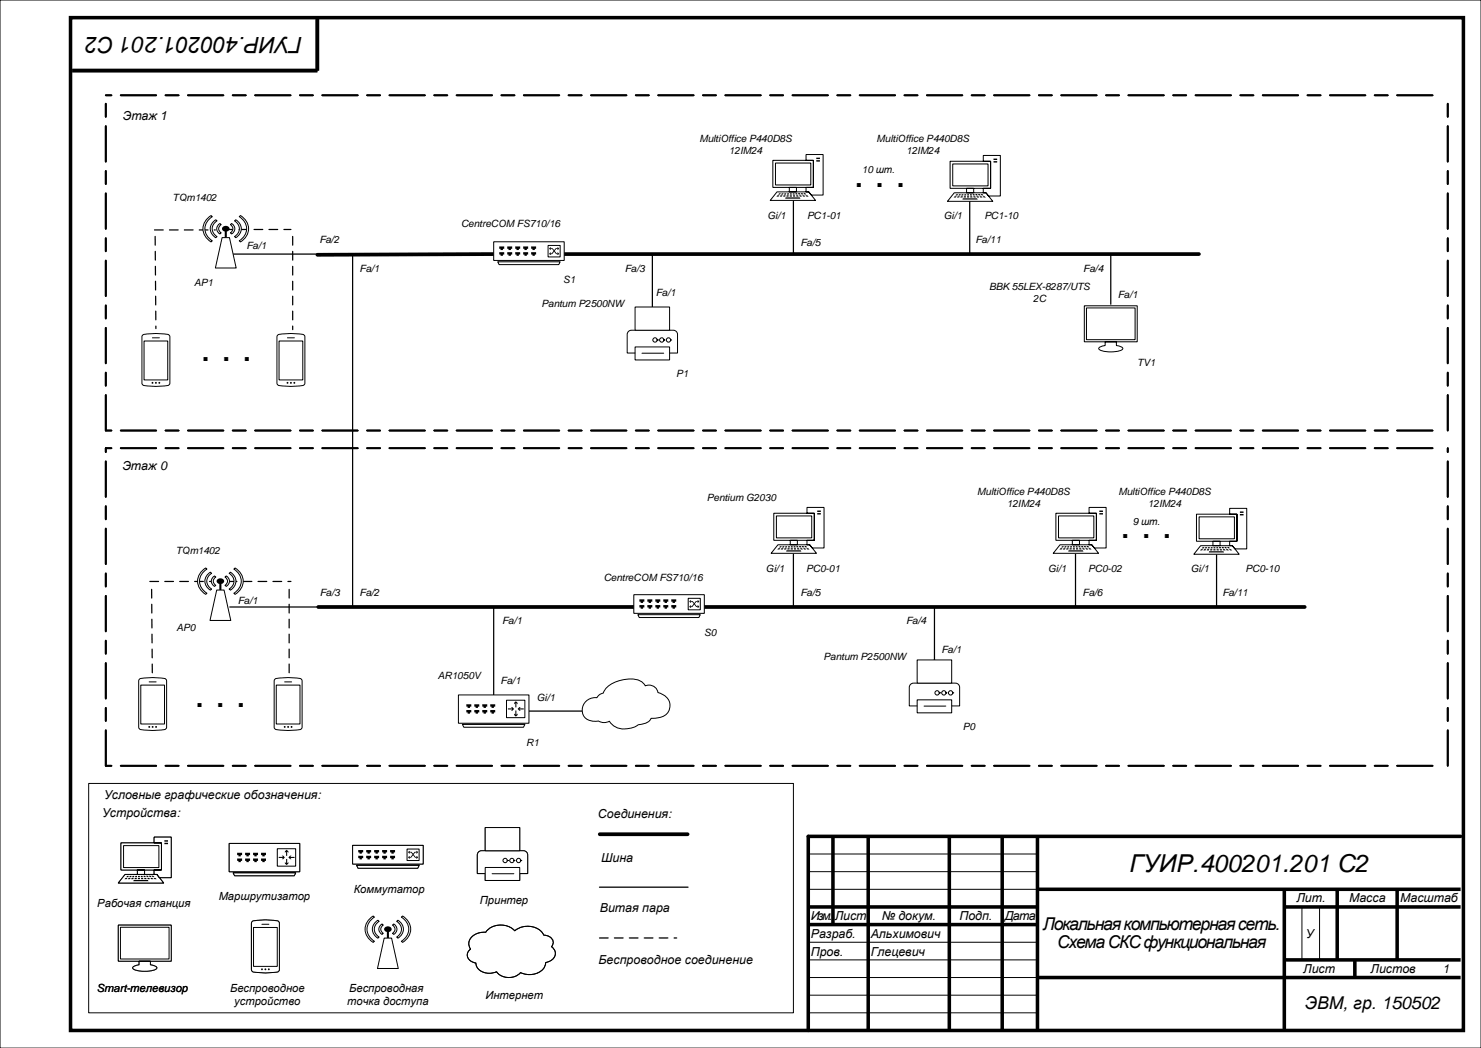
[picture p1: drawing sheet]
<svg xmlns="http://www.w3.org/2000/svg" width="420mm" height="297mm" viewBox="0 0 420 297" stroke-linecap="round" stroke-linejoin="round" font-family="sans-serif">
<path d="M0 0h420v297h-420z" fill="none" stroke="#000" stroke-width=".28"/>
<path d="M20 5h395v287h-395zM90 5v15h-69.5" fill="none" stroke="#000" stroke-width="1" stroke-linecap="butt"/>
<path d="M166.2 198.7a3.9 3.9 0 0 1 3.1-1l.9-1 .9-.3a7.3 7.3 0 0 1 6.6-3.9 4.7 4.7 0 0 1 5.3 1.8 2.58 2.58 0 0 1 3.6 1.9 3.7 3.7 0 0 1 2.7 5.9 6.3 6.3 0 0 1-4.7 1.5 3.9 3.9 0 0 1-3.6 1.8 6.5 6.5 0 0 1-7.3 0l-.9-1a3.1 3.1 0 0 1-3.1-.1 3.4 3.4 0 0 1-3.6-.9 3.4 3.4 0 0 1-.6-3.7z" fill-rule="evenodd" fill="#fff"/>
<path d="M166.2 198.7a3.9 3.9 0 0 1 3.1-1l.9-1 .9-.3a7.3 7.3 0 0 1 6.6-3.9 4.7 4.7 0 0 1 5.3 1.8 2.58 2.58 0 0 1 3.6 1.9 3.7 3.7 0 0 1 2.7 5.9 6.3 6.3 0 0 1-4.7 1.5 3.9 3.9 0 0 1-3.6 1.8 6.5 6.5 0 0 1-7.3 0l-.9-1a3.1 3.1 0 0 1-3.1-.1 3.4 3.4 0 0 1-3.6-.9 3.4 3.4 0 0 1-.6-3.7z" fill="none" stroke="#000" stroke-width=".28"/>
<path d="M406.2 27h-376.2M30 122v-95M406.2 122h-376.2M410.6 122v-95" fill="none" stroke="#000" stroke-width=".53" stroke-dasharray="10.1 2.6 3.7 2.6"/>
<path d="M43.8 65.2h17.3M44 67l.2 26.1M63.6 65h18.9M83 67v26.4M42.5 164.8h17.2M43 167l.2 26.1M64.7 164.8h17.8M82 167v25" fill="none" stroke="#000" stroke-width=".35" stroke-dasharray="2.5 1.8"/>
<path d="M225 57v15M275 57v15M66.2 72h23.8M100 72v100M305 157v15M345 157.2v14.8M65.2 172h25.1M140 172v30M148 201.5h17" fill="none" stroke="#000" stroke-width=".35"/>
<path d="M140 72l-50 .2M160 72h180M90.3 172h279.7" fill="none" stroke="#000" stroke-width="1.1"/>
<path d="M131.1 205.3l.4 .8h16.9l.4-.8zM130 196.9v8h20v-8z" fill-rule="evenodd" fill="#fff"/>
<path d="M130 196.9h20v8h-20zM131.1 205.3h17.7l-.4 .8h-16.9z" fill="none" stroke="#000" stroke-width=".28"/>
<path d="M143.6 198.4h5.2v5h-5.2z" fill-rule="evenodd" fill="#fff"/>
<path d="M143.6 198.4h5.2v5h-5.2z" fill="none" stroke="#000" stroke-width=".28"/>
<g fill="#000">
<path d="M132.2 199.6v.6h.4v.4h.7v-.4h.4v-.6zM134.5 199.6v.6h.4v.4h.6v-.4h.4v-.6zM136.8 199.6v.6h.3v.4h.7v-.4h.4v-.6zM139 199.6v.6h.4v.4h.7v-.4h.3v-.6zM139 201.2v.7h.4v.3h.7v-.3h.3v-.7zM136.8 201.2v.7h.3v.3h.7v-.3h.4v-.7zM134.5 201.2v.7h.4v.3h.6v-.3h.4v-.7zM132.2 201.2v.7h.4v.3h.7v-.3h.4v-.7z" fill-rule="evenodd"/>
<path d="M146.1 201.3v1.2l-.3-.3v.4l.5 .5 .5-.5v-.4l-.4 .3v-1.2zM147.3 200.4l-.5 .5 .5 .5h.4l-.4-.4h1.2v-.3h-1.2l.4-.3zM145.8 199.2v.4l.3-.4v1.2h.3v-1.2l.4 .4v-.4l-.5-.5zM144 200.7v.3h1.3l-.4 .4h.4l.5-.5-.5-.5h-.4l.4 .3z" fill-rule="evenodd"/>
</g>
<path d="M180.9 174.2l.4 .8h16.9l.4-.8zM179.7 168.5v5.3h20v-5.3z" fill-rule="evenodd" fill="#fff"/>
<path d="M179.7 168.5h20v5.3h-20zM180.9 174.2h17.7l-.4 .8h-16.9z" fill="none" stroke="#000" stroke-width=".28"/>
<path d="M195.2 169.5h3.4v3.3h-3.4z" fill-rule="evenodd" fill="#fff"/>
<path d="M195.2 169.5h3.4v3.3h-3.4z" fill="none" stroke="#000" stroke-width=".28"/>
<g fill="#000">
<path d="M181.3 171.5v.6h.4v.4h.7v-.4h.3v-.6zM183.6 171.5v.6h.3v.4h.7v-.4h.4v-.6zM185.8 171.5v.6h.4v.4h.7v-.4h.4v-.6zM188.1 171.5v.6h.4v.4h.6v-.4h.4v-.6zM190.4 171.5v.6h.3v.4h.7v-.4h.4v-.6zM190.4 169.8v.7h.3v.4h.7v-.4h.4v-.7zM188.1 169.8v.7h.4v.4h.6v-.4h.4v-.7zM185.8 169.8v.7h.4v.4h.7v-.4h.4v-.7zM183.6 169.8v.7h.3v.4h.7v-.4h.4v-.7zM181.3 169.8v.7h.4v.4h.7v-.4h.3v-.7z" fill-rule="evenodd"/>
<path d="M195.8 170.1h.3l-.3 .2h.6l.5 .6 .4-.6h.6l-.2-.2h.3l.3 .3-.3 .4h-.3l.2-.3h-.4l-.5 .6 .6 .7h.3l-.2-.2h.3l.3 .3-.3 .4h-.3l.2-.3h-.5l-.5-.7-.6 .7h-.5l.3 .3h-.3l-.4-.4 .4-.3h.3l-.3 .2h.4l.5-.7-.4-.6h-.5l.3 .3h-.3l-.4-.4z" fill-rule="evenodd"/>
</g>
<path d="M141.1 74.2l.4 .8h17l.4-.8zM140 68.5v5.3h20v-5.3z" fill-rule="evenodd" fill="#fff"/>
<path d="M140 68.5h20v5.3h-20zM141.1 74.2h17.8l-.4 .8h-17z" fill="none" stroke="#000" stroke-width=".28"/>
<path d="M155.4 69.5h3.5v3.3h-3.5z" fill-rule="evenodd" fill="#fff"/>
<path d="M155.4 69.5h3.5v3.3h-3.5z" fill="none" stroke="#000" stroke-width=".28"/>
<g fill="#000">
<path d="M141.6 71.5v.6h.4v.4h.6v-.4h.4v-.6zM143.8 71.5v.6h.4v.4h.7v-.4h.4v-.6zM146.1 71.5v.6h.4v.4h.6v-.4h.4v-.6zM148.4 71.5v.6h.3v.4h.7v-.4h.4v-.6zM150.6 71.5v.6h.4v.4h.7v-.4h.3v-.6zM150.6 69.8v.7h.4v.4h.7v-.4h.3v-.7zM148.4 69.8v.7h.3v.4h.7v-.4h.4v-.7zM146.1 69.8v.7h.4v.4h.6v-.4h.4v-.7zM143.8 69.8v.7h.4v.4h.7v-.4h.4v-.7zM141.6 69.8v.7h.4v.4h.6v-.4h.4v-.7z" fill-rule="evenodd"/>
<path d="M156 70.1h.3l-.2 .2h.6l.4 .6 .5-.6h.6l-.2-.2h.3l.3 .3-.4 .4h-.2l.2-.3h-.5l-.4 .6 .5 .7h.4l-.2-.2h.2l.4 .3-.3 .4h-.3l.2-.3h-.5l-.6-.7-.5 .7h-.5l.2 .3h-.3l-.3-.4 .3-.3h.3l-.2 .2h.3l.6-.7-.4-.6h-.5l.2 .3h-.3l-.3-.4z" fill-rule="evenodd"/>
</g>
<path d="M265 172v15" fill="none" stroke="#000" stroke-width=".35"/>
<path d="M63.8 163.5a1.31 1.31 0 0 1 0 2.4l.4 .3a1.67 1.67 0 0 0 .9-1.5 1.67 1.67 0 0 0-.9-1.5zM65 162.5a2.5 2.5 0 0 1 1.4 2.2 2.5 2.5 0 0 1-1.4 2.2l.3 .3a2.86 2.86 0 0 0 1.6-2.5 2.86 2.86 0 0 0-1.6-2.6zM66.3 161.3a3.8 3.8 0 0 1 2.1 3.4 3.8 3.8 0 0 1-2.1 3.4l.4 .3a4.2 4.2 0 0 0 2.3-3.7 4.2 4.2 0 0 0-2.3-3.8zM60.5 163.4a1.64 1.64 0 0 0 .3 2.8l.4-.3a1.31 1.31 0 0 1-.7-1.2 1.31 1.31 0 0 1 .7-1.2l-.4-.3zM58.8 162.8a2.8 2.8 0 0 0 .9 4.4l.3-.3a2.5 2.5 0 0 1-1.4-2.2 2.5 2.5 0 0 1 1.4-2.2l-.3-.4zM57.3 161.8a4.1 4.1 0 0 0 1 6.6l.4-.3a3.8 3.8 0 0 1-2.1-3.4 3.8 3.8 0 0 1 2.1-3.4l-.4-.4z" fill-rule="evenodd" fill="#fff"/>
<path d="M57.3 161.8l1-.9 .4 .4a3.8 3.8 0 0 0-2.1 3.4 3.8 3.8 0 0 0 2.1 3.4l-.4 .3a4.1 4.1 0 0 1-1-6.6zM58.8 162.8l.9-.7 .3 .4a2.5 2.5 0 0 0-1.4 2.2 2.5 2.5 0 0 0 1.4 2.2l-.3 .3a2.8 2.8 0 0 1-.9-4.4zM60.5 163.4l.3-.2 .4 .3a1.31 1.31 0 0 0-.7 1.2 1.31 1.31 0 0 0 .7 1.2l-.4 .3a1.65 1.65 0 0 1-.3-2.8zM63.8 163.5l.4-.3a1.67 1.67 0 0 1 .9 1.5 1.67 1.67 0 0 1-.9 1.5l-.4-.3a1.31 1.31 0 0 0 0-2.4zM65 162.5l.3-.4a2.86 2.86 0 0 1 1.6 2.6 2.86 2.86 0 0 1-1.6 2.5l-.3-.3a2.5 2.5 0 0 0 1.4-2.2 2.5 2.5 0 0 0-1.4-2.2zM66.3 161.3l.4-.4a4.2 4.2 0 0 1 2.3 3.8 4.2 4.2 0 0 1-2.3 3.7l-.4-.3a3.8 3.8 0 0 0 2.1-3.4 3.8 3.8 0 0 0-2.1-3.4z" fill="none" stroke="#000" stroke-width=".28"/>
<path d="M61.7 164.1a.97 .97 0 0 1 1.3-.2 .97 .97 0 0 1 .4 1.3l-.6 .3v1.7h-.6v-1.7l-.3-.1a.71 .71 0 0 1-.2-1.3z" fill-rule="evenodd" fill="#000"/>
<path d="M61.5 167.2h2l1.9 8.6h-5.8z" fill-rule="evenodd" fill="#fff"/>
<path d="M61.5 167.2h2l1.9 8.6h-5.8z" fill="none" stroke="#000" stroke-width=".28"/>
<path d="M39.5 192.5a14.9 14.9 0 0 1 7.6 0l.2 .4v13.2l-.2 .4a15 15 0 0 1-7.6 0l-.2-.4v-13.2z" fill-rule="evenodd" fill="#fff"/>
<path d="M39.5 192.5a14.9 14.9 0 0 1 7.6 0l.2 .4v13.2l-.2 .4a15 15 0 0 1-7.6 0l-.2-.4v-13.2z" fill="none" stroke="#000" stroke-width=".28"/>
<path d="M39.9 194.1h6.8v11.1h-6.8z" fill-rule="evenodd" fill="#fff"/>
<path d="M39.9 194.1h6.8v11.1h-6.8zM42.3 193.2h2" fill="none" stroke="#000" stroke-width=".28"/>
<path d="M42.1 206a.27 .27 0 0 0 .5 0 .27 .27 0 0 0-.5 0zM43 206a.3 .3 0 0 0 .6 0 .3 .3 0 0 0-.6 0zM44 206a.27 .27 0 0 0 .5 0 .27 .27 0 0 0-.5 0z" fill-rule="evenodd" fill="#000"/>
<path d="M77.9 192.5a14.9 14.9 0 0 1 7.6 0l.2 .4v13.2l-.2 .4a15 15 0 0 1-7.6 0l-.2-.4v-13.2z" fill-rule="evenodd" fill="#fff"/>
<path d="M77.9 192.5a14.9 14.9 0 0 1 7.6 0l.2 .4v13.2l-.2 .4a15 15 0 0 1-7.6 0l-.2-.4v-13.2z" fill="none" stroke="#000" stroke-width=".28"/>
<path d="M78.3 194.1h6.8v11.1h-6.8z" fill-rule="evenodd" fill="#fff"/>
<path d="M78.3 194.1h6.8v11.1h-6.8zM80.7 193.2h2" fill="none" stroke="#000" stroke-width=".28"/>
<path d="M80.5 206a.27 .27 0 0 0 .5 0 .27 .27 0 0 0-.5 0zM81.4 206a.3 .3 0 0 0 .6 0 .3 .3 0 0 0-.6 0zM82.4 206a.27 .27 0 0 0 .5 0 .27 .27 0 0 0-.5 0z" fill-rule="evenodd" fill="#000"/>
<path d="M40.4 95a14.9 14.9 0 0 1 7.6 0l.2 .4v13.2l-.2 .4a15 15 0 0 1-7.6 0l-.2-.4v-13.2z" fill-rule="evenodd" fill="#fff"/>
<path d="M40.4 95a14.9 14.9 0 0 1 7.6 0l.2 .4v13.2l-.2 .4a15 15 0 0 1-7.6 0l-.2-.4v-13.2z" fill="none" stroke="#000" stroke-width=".28"/>
<path d="M40.8 96.6h6.8v11.1h-6.8z" fill-rule="evenodd" fill="#fff"/>
<path d="M40.8 96.6h6.8v11.1h-6.8zM43.2 95.7h2" fill="none" stroke="#000" stroke-width=".28"/>
<path d="M43 108.5a.27 .27 0 0 0 .5 0 .27 .27 0 0 0-.5 0zM43.9 108.5a.3 .3 0 0 0 .6 0 .3 .3 0 0 0-.6 0zM44.9 108.5a.27 .27 0 0 0 .5 0 .27 .27 0 0 0-.5 0z" fill-rule="evenodd" fill="#000"/>
<path d="M78.7 95a14.9 14.9 0 0 1 7.6 0l.2 .4v13.2l-.2 .4a15 15 0 0 1-7.6 0l-.2-.4v-13.2z" fill-rule="evenodd" fill="#fff"/>
<path d="M78.7 95a14.9 14.9 0 0 1 7.6 0l.2 .4v13.2l-.2 .4a15 15 0 0 1-7.6 0l-.2-.4v-13.2z" fill="none" stroke="#000" stroke-width=".28"/>
<path d="M79.1 96.6h6.8v11.1h-6.8z" fill-rule="evenodd" fill="#fff"/>
<path d="M79.1 96.6h6.8v11.1h-6.8zM81.5 95.7h2" fill="none" stroke="#000" stroke-width=".28"/>
<path d="M81.3 108.5a.27 .27 0 0 0 .5 0 .27 .27 0 0 0-.5 0zM82.2 108.5a.3 .3 0 0 0 .6 0 .3 .3 0 0 0-.6 0zM83.2 108.5a.27 .27 0 0 0 .5 0 .27 .27 0 0 0-.5 0z" fill-rule="evenodd" fill="#000"/>
<path d="M65.3 63.6a1.31 1.31 0 0 1 .7 1.2 1.31 1.31 0 0 1-.7 1.2l.4 .3a1.66 1.66 0 0 0 .9-1.5 1.66 1.66 0 0 0-.9-1.5zM66.5 62.6a2.5 2.5 0 0 1 1.4 2.2 2.5 2.5 0 0 1-1.4 2.2l.4 .4a2.86 2.86 0 0 0 1.5-2.6 2.86 2.86 0 0 0-1.5-2.5zM67.8 61.4a3.8 3.8 0 0 1 2.1 3.4 3.8 3.8 0 0 1-2.1 3.4l.4 .4a4.2 4.2 0 0 0 2.3-3.8 4.2 4.2 0 0 0-2.3-3.7zM62.1 63.6a1.64 1.64 0 0 0 .3 2.7l.3-.3a1.31 1.31 0 0 1-.7-1.2 1.31 1.31 0 0 1 .7-1.2l-.3-.3zM60.4 63a2.8 2.8 0 0 0 .8 4.4l.3-.4a2.5 2.5 0 0 1-1.3-2.2 2.5 2.5 0 0 1 1.3-2.2l-.3-.3zM58.8 61.9a4.1 4.1 0 0 0 1.1 6.7l.3-.4a3.8 3.8 0 0 1-2.1-3.4 3.8 3.8 0 0 1 2.1-3.4l-.3-.3z" fill-rule="evenodd" fill="#fff"/>
<path d="M58.8 61.9l1.1-.8 .3 .3a3.8 3.8 0 0 0-2.1 3.4 3.8 3.8 0 0 0 2.1 3.4l-.3 .4a4.1 4.1 0 0 1-1.1-6.7zM60.4 63l.8-.7 .3 .3a2.5 2.5 0 0 0-1.3 2.2 2.5 2.5 0 0 0 1.3 2.2l-.3 .4a2.8 2.8 0 0 1-.8-4.4zM62.1 63.6l.3-.3 .3 .3a1.31 1.31 0 0 0-.7 1.2 1.31 1.31 0 0 0 .7 1.2l-.3 .3a1.65 1.65 0 0 1-.3-2.7zM65.3 63.6l.4-.3a1.66 1.66 0 0 1 .9 1.5 1.66 1.66 0 0 1-.9 1.5l-.4-.3a1.31 1.31 0 0 0 .7-1.2 1.31 1.31 0 0 0-.7-1.2zM66.5 62.6l.4-.3a2.86 2.86 0 0 1 1.5 2.5 2.86 2.86 0 0 1-1.5 2.6l-.4-.4a2.5 2.5 0 0 0 1.4-2.2 2.5 2.5 0 0 0-1.4-2.2zM67.8 61.4l.4-.3a4.2 4.2 0 0 1 2.3 3.7 4.2 4.2 0 0 1-2.3 3.8l-.4-.4a3.8 3.8 0 0 0 2.1-3.4 3.8 3.8 0 0 0-2.1-3.4z" fill="none" stroke="#000" stroke-width=".28"/>
<path d="M63.3 64.2a.97 .97 0 0 1 1.3-.2 .97 .97 0 0 1 .3 1.3l-.6 .3v1.7h-.6v-1.7l-.3-.1a.71 .71 0 0 1-.1-1.3z" fill-rule="evenodd" fill="#000"/>
<path d="M63 67.3h2.1l1.9 8.6h-5.9z" fill-rule="evenodd" fill="#fff"/>
<path d="M63 67.3h2.1l1.9 8.6h-5.9z" fill="none" stroke="#000" stroke-width=".28"/>
<path d="M185 72v15" fill="none" stroke="#000" stroke-width=".35"/>
<path d="M307.5 86.7v10.2h15v-10.2zM311.7 98.5l-.1 .3a4.8 4.8 0 0 0 4.2 .9l1.9-.3 .7-.6-.3-.5-1.5-.4v-1h-3.2v1z" fill-rule="evenodd" fill="#fff"/>
<path d="M307.5 86.7h15v10.2h-15zM311.7 98.5l1.7-.6v-1h3.2v1l1.5 .4 .3 .5a4.8 4.8 0 0 1-4.2 .9l-2.3-.5-.2-.2z" fill="none" stroke="#000" stroke-width=".28"/>
<path d="M308.1 87.3h13.8v9h-13.8z" fill-rule="evenodd" fill="#fff"/>
<path d="M308.1 87.3h13.8v9h-13.8z" fill="none" stroke="#000" stroke-width=".28"/>
<path d="M278.8 44.1v1.6h2.1v7.7h-2.1v1.2h.8l.7 .9h3.4v-11.4zM269.4 45.7v7.7h11.5v-7.7zM270.6 54.6l-1.9 2.5h12.8l-1.9-2.5zM274.1 53.4v1.2h2v-1.2z" fill-rule="evenodd" fill="#fff"/>
<path d="M269.4 45.7h11.5v7.7h-11.5zM270.6 54.6h9l1.9 2.5h-12.8zM274.1 53.4h2v1.2h-2zM278.8 44.1h4.9v11.4h-3.4l-.7-.9h-.8v-1.2h2.1v-7.7h-2.1z" fill="none" stroke="#000" stroke-width=".28"/>
<path d="M270.2 46.5h10v6.2h-10z" fill-rule="evenodd" fill="#fff"/>
<path d="M270.2 46.5h10v6.2h-10z" fill="none" stroke="#000" stroke-width=".28"/>
<path d="M281.7 44.9v.4h1.1v-.4zM281.7 45.7v.4h1.1v-.4zM278.6 55.6l.4 .4h.6l-.4-.4zM278.1 55l.3 .4h.6l-.4-.4zM277.8 55.6l.2 .4h.6l-.3-.4zM277.3 55l.3 .4h.5l-.3-.4zM276.9 55.6l.2 .4h.6l-.2-.4zM276.6 55l.2 .4h.5l-.2-.4zM276 55.6l.1 .4h.6l-.1-.4zM275.8 55l.1 .4h.6l-.2-.4zM275.1 55.6l.1 .4h.6l-.1-.4zM275.1 55v.4h.5v-.4zM274.3 55v.4h.5v-.4zM274.2 55.6v.4h.6v-.4zM273.5 55l-.1 .4h.6v-.4zM273.4 55.6l-.1 .4h.6v-.4zM273 56.2l-.1 .4h4.3l-.1-.4zM272.8 55l-.2 .4h.5l.1-.4zM272.5 55.6l-.2 .4h.6l.2-.4zM272 55l-.2 .4h.5l.2-.4zM271.6 55.6l-.2 .4h.6l.2-.4zM271.2 55l-.3 .4h.6l.2-.4zM270.7 55.6l-.3 .4h.6l.3-.4z" fill-rule="evenodd" fill="#000"/>
<path d="M228.6 43.8v1.6h2.1v7.7h-2.1v1.3h.7l.8 .9h3.3v-11.5zM219.2 45.4v7.7h11.5v-7.7zM220.3 54.4l-1.9 2.4h12.9l-2-2.4zM223.8 53.1v1.3h2.1v-1.3z" fill-rule="evenodd" fill="#fff"/>
<path d="M219.2 45.4h11.5v7.7h-11.5zM220.3 54.4h9l2 2.4h-12.9zM223.8 53.1h2.1v1.3h-2.1zM228.6 43.8h4.8v11.5h-3.3l-.8-.9h-.7v-1.3h2.1v-7.7h-2.1z" fill="none" stroke="#000" stroke-width=".28"/>
<path d="M219.9 46.2h10v6.2h-10z" fill-rule="evenodd" fill="#fff"/>
<path d="M219.9 46.2h10v6.2h-10z" fill="none" stroke="#000" stroke-width=".28"/>
<path d="M231.5 44.7v.4h1v-.4zM231.5 45.4v.4h1v-.4zM228.4 55.4l.3 .3h.6l-.4-.3zM227.8 54.7l.4 .4h.5l-.4-.4zM227.5 55.4l.2 .3h.7l-.3-.3zM227.1 54.7l.2 .4h.6l-.4-.4zM226.6 55.4l.2 .3h.6l-.2-.3zM226.3 54.7l.2 .4h.5l-.2-.4zM225.7 55.4l.2 .3h.6l-.2-.3zM225.5 54.7l.2 .4h.5l-.2-.4zM224.9 55.4v.3h.6l-.1-.3zM224.8 54.8v.3h.6l-.1-.3zM224 54.8v.3h.5v-.3zM224 55.4v.3h.6v-.3zM223.3 54.8l-.1 .3h.5l.1-.3zM223.1 55.4l-.1 .3h.6l.1-.3zM222.8 55.9l-.1 .4h4.3l-.2-.4zM222.5 54.8l-.2 .3h.6l.1-.3zM222.2 55.4l-.1 .3h.6l.1-.3zM221.7 54.8l-.2 .3h.5l.2-.3zM221.3 55.4l-.2 .3h.6l.2-.3zM220.9 54.8l-.2 .3h.5l.2-.3zM220.5 55.4l-.3 .3h.6l.2-.3z" fill-rule="evenodd" fill="#000"/>
<path d="M308.8 143.8v1.6h2.1v7.7h-2.1v1.3h.8l.7 .9h3.4v-11.5zM299.4 145.4v7.7h11.5v-7.7zM300.6 154.4l-1.9 2.4h12.8l-1.9-2.4zM304.1 153.1v1.3h2v-1.3z" fill-rule="evenodd" fill="#fff"/>
<path d="M299.4 145.4h11.5v7.7h-11.5zM300.6 154.4h9l1.9 2.4h-12.8zM304.1 153.1h2v1.3h-2zM308.8 143.8h4.9v11.5h-3.4l-.7-.9h-.8v-1.3h2.1v-7.7h-2.1z" fill="none" stroke="#000" stroke-width=".28"/>
<path d="M300.2 146.2h10v6.2h-10z" fill-rule="evenodd" fill="#fff"/>
<path d="M300.2 146.2h10v6.2h-10z" fill="none" stroke="#000" stroke-width=".28"/>
<path d="M311.7 144.7v.4h1.1v-.4zM311.7 145.4v.4h1.1v-.4zM308.6 155.4l.4 .3h.6l-.4-.3zM308.1 154.7l.3 .4h.6l-.4-.4zM307.8 155.4l.2 .3h.6l-.3-.3zM307.3 154.7l.3 .4h.5l-.3-.4zM306.9 155.4l.2 .3h.6l-.2-.3zM306.6 154.7l.2 .4h.5l-.2-.4zM306 155.4l.1 .3h.6l-.1-.3zM305.8 154.7l.1 .4h.6l-.2-.4zM305.1 155.4l.1 .3h.6l-.1-.3zM305.1 154.8v.3h.5v-.3zM304.3 154.8v.3h.5v-.3zM304.2 155.4v.3h.6v-.3zM303.5 154.8l-.1 .3h.6v-.3zM303.4 155.4l-.1 .3h.6v-.3zM303 155.9l-.1 .4h4.3l-.1-.4zM302.8 154.8l-.2 .3h.5l.1-.3zM302.5 155.4l-.2 .3h.6l.2-.3zM302 154.8l-.2 .3h.5l.2-.3zM301.6 155.4l-.2 .3h.6l.2-.3zM301.2 154.8l-.3 .3h.6l.2-.3zM300.7 155.4l-.3 .3h.6l.3-.3z" fill-rule="evenodd" fill="#000"/>
<path d="M348.7 144.1v1.6h2.1v7.7h-2.1v1.2h.8l.7 .9h3.4v-11.4zM339.3 145.7v7.7h11.5v-7.7zM340.5 154.6l-1.9 2.5h12.8l-1.9-2.5zM344 153.4v1.2h2v-1.2z" fill-rule="evenodd" fill="#fff"/>
<path d="M339.3 145.7h11.5v7.7h-11.5zM340.5 154.6h9l1.9 2.5h-12.8zM344 153.4h2v1.2h-2zM348.7 144.1h4.9v11.4h-3.4l-.7-.9h-.8v-1.2h2.1v-7.7h-2.1z" fill="none" stroke="#000" stroke-width=".28"/>
<path d="M340 146.5h10.1v6.2h-10.1z" fill-rule="evenodd" fill="#fff"/>
<path d="M340 146.5h10.1v6.2h-10.1z" fill="none" stroke="#000" stroke-width=".28"/>
<path d="M351.6 144.9v.4h1.1v-.4zM351.6 145.7v.4h1.1v-.4zM348.5 155.6l.3 .4h.6l-.3-.4zM347.9 155l.4 .4h.5l-.4-.4zM347.6 155.6l.3 .4h.6l-.3-.4zM347.2 155l.3 .4h.5l-.3-.4zM346.8 155.6l.1 .4h.6l-.2-.4zM346.4 155l.2 .4h.6l-.3-.4zM345.9 155.6l.1 .4h.6l-.2-.4zM345.7 155l.1 .4h.5l-.1-.4zM345 155.6v.4h.7l-.1-.4zM344.9 155l.1 .4h.5l-.1-.4zM344.2 155l-.1 .4h.6v-.4zM344.1 155.6v.4h.6v-.4zM343.4 155l-.1 .4h.5l.1-.4zM343.2 155.6l-.1 .4h.7v-.4zM342.9 156.2l-.1 .4h4.3l-.2-.4zM342.6 155l-.1 .4h.5l.1-.4zM342.4 155.6l-.2 .4h.6l.1-.4zM341.8 155l-.2 .4h.6l.1-.4zM341.5 155.6l-.3 .4h.7l.1-.4zM341.1 155l-.3 .4h.5l.3-.4zM340.6 155.6l-.3 .4h.6l.3-.4z" fill-rule="evenodd" fill="#000"/>
<path d="M258.4 193.8l.7-.2h11.8a1.2 1.2 0 0 1 1.2 1.2v5.2h-14.2v-5.2z" fill-rule="evenodd" fill="#fff"/>
<path d="M258.4 193.8l.7-.2h11.8a1.2 1.2 0 0 1 1.2 1.2v5.2h-14.2v-5.2z" fill="none" stroke="#000" stroke-width=".28"/>
<path d="M260.1 198.3v3.7h9.8v-3.7zM260.1 187v6.6h9.8v-6.6z" fill-rule="evenodd" fill="#fff"/>
<path d="M260.1 198.3h9.8v3.7h-9.8zM260.1 187h9.8v6.6h-9.8zM262.1 200.1h6.1" fill="none" stroke="#000" stroke-width=".28"/>
<path d="M269 196.3a.62 .62 0 0 0 1.2 0 .62 .62 0 0 0-1.2 0zM267 196.3a.65 .65 0 0 0 1.3 0 .65 .65 0 0 0-1.3 0zM265.1 196.3a.65 .65 0 0 0 1.3 0 .65 .65 0 0 0-1.3 0z" fill-rule="evenodd" fill="#fff"/>
<g fill="none" stroke="#000" stroke-width=".28">
<path d="M266.4 196.3h.1M268.3 196.3h.1M270.2 196.3h.1"/>
<circle cx="265.8" cy="196.3" r=".62"/>
<circle cx="267.7" cy="196.3" r=".62"/>
<circle cx="269.6" cy="196.3" r=".62"/>
</g>
<path d="M178.1 94.1l1-.5h11.8a1.2 1.2 0 0 1 1.2 1.2v5.2h-14.2v-5.2z" fill-rule="evenodd" fill="#fff"/>
<path d="M178.1 94.1l1-.5h11.8a1.2 1.2 0 0 1 1.2 1.2v5.2h-14.2v-5.2z" fill="none" stroke="#000" stroke-width=".28"/>
<path d="M180.1 98.3v3.7h9.8v-3.7zM180.1 87v6.6h9.8v-6.6z" fill-rule="evenodd" fill="#fff"/>
<path d="M180.1 98.3h9.8v3.7h-9.8zM180.1 87h9.8v6.6h-9.8zM182.1 100.1h6.1" fill="none" stroke="#000" stroke-width=".28"/>
<path d="M189 96.3a.62 .62 0 0 0 1.2 0 .62 .62 0 0 0-1.2 0zM187 96.3a.65 .65 0 0 0 1.3 0 .65 .65 0 0 0-1.3 0zM185.1 96.3a.65 .65 0 0 0 1.3 0 .65 .65 0 0 0-1.3 0z" fill-rule="evenodd" fill="#fff"/>
<g fill="none" stroke="#000" stroke-width=".28">
<path d="M186.4 96.3h.1M188.3 96.3h.1M190.2 96.3h.1"/>
<circle cx="185.8" cy="96.3" r=".62"/>
<circle cx="187.7" cy="96.3" r=".62"/>
<circle cx="189.6" cy="96.3" r=".62"/>
</g>
<path d="M315 72v14.2" fill="none" stroke="#000" stroke-width=".35"/>
<path d="M111.3 262.1a1.31 1.31 0 0 1 .7 1.2 1.31 1.31 0 0 1-.7 1.2l.4 .3a1.67 1.67 0 0 0 .9-1.5 1.67 1.67 0 0 0-.9-1.5zM112.5 261.1a2.5 2.5 0 0 1 1.4 2.2 2.5 2.5 0 0 1-1.4 2.2l.3 .4a2.86 2.86 0 0 0 1.6-2.6 2.86 2.86 0 0 0-1.6-2.5zM113.8 259.9a3.8 3.8 0 0 1 2.1 3.4 3.8 3.8 0 0 1-2.1 3.4l.4 .4a4.2 4.2 0 0 0 2.3-3.8 4.2 4.2 0 0 0-2.3-3.7zM108 262.1a1.64 1.64 0 0 0 .3 2.7l.4-.3a1.31 1.31 0 0 1-.7-1.2 1.31 1.31 0 0 1 .7-1.2l-.4-.3zM106.3 261.5a2.8 2.8 0 0 0 .9 4.4l.3-.4a2.5 2.5 0 0 1-1.4-2.2 2.5 2.5 0 0 1 1.4-2.2l-.3-.3zM104.8 260.4a4.1 4.1 0 0 0 1 6.7l.4-.4a3.8 3.8 0 0 1-2.1-3.4 3.8 3.8 0 0 1 2.1-3.4l-.4-.3z" fill-rule="evenodd" fill="#fff"/>
<path d="M113.8 259.9l.4-.3a4.2 4.2 0 0 1 2.3 3.7 4.2 4.2 0 0 1-2.3 3.8l-.4-.4a3.8 3.8 0 0 0 2.1-3.4 3.8 3.8 0 0 0-2.1-3.4zM104.8 260.4l1-.8 .4 .3a3.8 3.8 0 0 0-2.1 3.4 3.8 3.8 0 0 0 2.1 3.4l-.4 .4a4.1 4.1 0 0 1-1-6.7zM106.3 261.5l.9-.7 .3 .3a2.5 2.5 0 0 0-1.4 2.2 2.5 2.5 0 0 0 1.4 2.2l-.3 .4a2.8 2.8 0 0 1-.9-4.4zM108 262.1l.3-.3 .4 .3a1.31 1.31 0 0 0-.7 1.2 1.31 1.31 0 0 0 .7 1.2l-.4 .3a1.65 1.65 0 0 1-.3-2.7zM111.3 262.1l.4-.3a1.67 1.67 0 0 1 .9 1.5 1.67 1.67 0 0 1-.9 1.5l-.4-.3a1.31 1.31 0 0 0 .7-1.2 1.31 1.31 0 0 0-.7-1.2zM112.5 261.1l.3-.3a2.86 2.86 0 0 1 1.6 2.5 2.86 2.86 0 0 1-1.6 2.6l-.3-.4a2.5 2.5 0 0 0 1.4-2.2 2.5 2.5 0 0 0-1.4-2.2z" fill="none" stroke="#000" stroke-width=".28"/>
<path d="M109.2 262.7a.97 .97 0 0 1 1.3-.2 .97 .97 0 0 1 .4 1.3l-.6 .3v1.7h-.6v-1.7l-.3-.1a.71 .71 0 0 1-.2-1.3z" fill-rule="evenodd" fill="#000"/>
<path d="M109 265.8h2l1.9 8.6h-5.8z" fill-rule="evenodd" fill="#fff"/>
<path d="M25.1 222h199.9v65h-199.9zM109 265.8h2l1.9 8.6h-5.8z" fill="none" stroke="#000" stroke-width=".28"/>
<path d="M170.1 236.4h24.9" fill="none" stroke="#000" stroke-width="1.1"/>
<path d="M170 251.4h25.1" fill="none" stroke="#000" stroke-width=".35"/>
<path d="M170 265.8h21.9" fill="none" stroke="#000" stroke-width=".35" stroke-dasharray="2.5 1.8"/>
<path d="M33.6 262.2v10.2h15v-10.2zM37.7 274l-.1 .3a4.8 4.8 0 0 0 4.2 .9l1.9-.3 .8-.6-.4-.5-1.5-.4v-1h-3.1v1z" fill-rule="evenodd" fill="#fff"/>
<path d="M33.6 262.2h15v10.2h-15zM37.7 274l1.8-.6v-1h3.1v1l1.5 .4 .4 .5a4.8 4.8 0 0 1-4.2 .9l-2.3-.5-.3-.2z" fill="none" stroke="#000" stroke-width=".28"/>
<path d="M34.2 262.8h13.7v9h-13.7z" fill-rule="evenodd" fill="#fff"/>
<path d="M34.2 262.8h13.7v9h-13.7z" fill="none" stroke="#000" stroke-width=".28"/>
<path d="M33.6 262.2v10.2h15v-10.2zM37.7 274l-.1 .3a4.8 4.8 0 0 0 4.2 .9l1.9-.3 .8-.6-.4-.5-1.5-.4v-1h-3.1v1z" fill-rule="evenodd" fill="#fff"/>
<path d="M33.6 262.2h15v10.2h-15zM37.7 274l1.8-.6v-1h3.1v1l1.5 .4 .4 .5a4.8 4.8 0 0 1-4.2 .9l-2.3-.5-.3-.2z" fill="none" stroke="#000" stroke-width=".28"/>
<path d="M34.2 262.8h13.7v9h-13.7z" fill-rule="evenodd" fill="#fff"/>
<path d="M34.2 262.8h13.7v9h-13.7zM133.9 265.3a5.1 5.1 0 0 1 3.8-1.1 5.5 5.5 0 0 1 8.3-.4 5.5 5.5 0 0 1 8.2 1.2 2.24 2.24 0 0 1 2.5 2.8l-.3 .5a2.33 2.33 0 0 1 1.1 2.4 2.33 2.33 0 0 1-2 1.8l-.8 .2a3.8 3.8 0 0 1-4 3.4h-1.6l-1.5-.5a4.6 4.6 0 0 1-6.8-.2 4.3 4.3 0 0 1-5.8-1.9v-.6a2.22 2.22 0 0 1-2.2-1.4 2.22 2.22 0 0 1 .7-2.6 2.6 2.6 0 0 1 .4-3.6z" fill="none" stroke="#000" stroke-width=".28"/>
<path d="M43.7 237.2v1.7h2.1v7.6h-2.1v1.3h.8l.7 .9h3.3v-11.5zM34.3 238.9v7.6h11.5v-7.6zM35.5 247.8l-1.9 2.4h12.8l-1.9-2.4zM39 246.5v1.3h2v-1.3z" fill-rule="evenodd" fill="#fff"/>
<path d="M34.3 238.9h11.5v7.6h-11.5zM43.7 237.2h4.8v11.5h-3.3l-.7-.9h-.8v-1.3h2.1v-7.6h-2.1zM35.5 247.8h9l1.9 2.4h-12.8zM39 246.5h2v1.3h-2z" fill="none" stroke="#000" stroke-width=".28"/>
<path d="M35 239.6h10.1v6.2h-10.1z" fill-rule="evenodd" fill="#fff"/>
<path d="M35 239.6h10.1v6.2h-10.1z" fill="none" stroke="#000" stroke-width=".28"/>
<path d="M46.6 238.1v.4h1v-.4zM46.6 238.8v.4h1v-.4zM43.5 248.8l.3 .3h.6l-.3-.3zM42.9 248.1l.4 .4h.5l-.4-.4zM42.6 248.8l.3 .3h.6l-.3-.3zM42.2 248.1l.3 .4h.5l-.3-.4zM41.7 248.8l.2 .3h.6l-.2-.3zM41.4 248.1l.2 .4h.6l-.3-.4zM40.9 248.8l.1 .3h.6l-.2-.3zM40.7 248.2l.1 .3h.5l-.1-.3zM40 248.8v.3h.7l-.1-.3zM39.9 248.2l.1 .4h.5l-.1-.4zM39.2 248.2l-.1 .4h.6v-.4zM39.1 248.8v.3h.6v-.3zM38.4 248.2l-.1 .4h.5l.1-.4zM38.2 248.8l-.1 .3h.7v-.3zM37.9 249.4l-.1 .3h4.3l-.2-.3zM37.6 248.2l-.1 .4h.5l.1-.4zM37.4 248.8l-.2 .3h.6l.1-.3zM36.8 248.2l-.2 .4h.6l.1-.4zM36.5 248.8l-.3 .3h.7l.1-.3zM36.1 248.2l-.3 .4h.5l.3-.4zM35.6 248.8l-.3 .3h.6l.3-.3z" fill-rule="evenodd" fill="#000"/>
<path d="M43.7 237.2v1.7h2.1v7.6h-2.1v1.3h.8l.7 .9h3.3v-11.5zM34.3 238.9v7.6h11.5v-7.6zM35.5 247.8l-1.9 2.4h12.8l-1.9-2.4zM39 246.5v1.3h2v-1.3z" fill-rule="evenodd" fill="#fff"/>
<path d="M34.3 238.9h11.5v7.6h-11.5zM43.7 237.2h4.8v11.5h-3.3l-.7-.9h-.8v-1.3h2.1v-7.6h-2.1zM35.5 247.8h9l1.9 2.4h-12.8zM39 246.5h2v1.3h-2z" fill="none" stroke="#000" stroke-width=".28"/>
<path d="M35 239.6h10.1v6.2h-10.1z" fill-rule="evenodd" fill="#fff"/>
<path d="M35 239.6h10.1v6.2h-10.1z" fill="none" stroke="#000" stroke-width=".28"/>
<path d="M46.6 238.1v.4h1v-.4zM46.6 238.8v.4h1v-.4zM43.5 248.8l.3 .3h.6l-.3-.3zM42.9 248.1l.4 .4h.5l-.4-.4zM42.6 248.8l.3 .3h.6l-.3-.3zM42.2 248.1l.3 .4h.5l-.3-.4zM41.7 248.8l.2 .3h.6l-.2-.3zM41.4 248.1l.2 .4h.6l-.3-.4zM40.9 248.8l.1 .3h.6l-.2-.3zM40.7 248.2l.1 .3h.5l-.1-.3zM40 248.8v.3h.7l-.1-.3zM39.9 248.2l.1 .4h.5l-.1-.4zM39.2 248.2l-.1 .4h.6v-.4zM39.1 248.8v.3h.6v-.3zM38.4 248.2l-.1 .4h.5l.1-.4zM38.2 248.8l-.1 .3h.7v-.3zM37.9 249.4l-.1 .3h4.3l-.2-.3zM37.6 248.2l-.1 .4h.5l.1-.4zM37.4 248.8l-.2 .3h.6l.1-.3zM36.8 248.2l-.2 .4h.6l.1-.4zM36.5 248.8l-.3 .3h.7l.1-.3zM36.1 248.2l-.3 .4h.5l.3-.4zM35.6 248.8l-.3 .3h.6l.3-.3z" fill-rule="evenodd" fill="#000"/>
<path d="M66.1 247.4l.4 .8h16.9l.4-.8zM65 239v8h20v-8z" fill-rule="evenodd" fill="#fff"/>
<path d="M65 239h20v8h-20zM66.1 247.4h17.7l-.4 .8h-16.9z" fill="none" stroke="#000" stroke-width=".28"/>
<path d="M78.6 240.5h5.2v4.9h-5.2z" fill-rule="evenodd" fill="#fff"/>
<path d="M78.6 240.5h5.2v4.9h-5.2z" fill="none" stroke="#000" stroke-width=".28"/>
<g fill="#000">
<path d="M67.2 241.6v.7h.4v.4h.7v-.4h.4v-.7zM69.5 241.6v.7h.4v.4h.6v-.4h.4v-.7zM71.8 241.6v.7h.3v.4h.7v-.4h.4v-.7zM74 241.6v.7h.4v.4h.7v-.4h.3v-.7zM74 243.3v.7h.4v.3h.7v-.3h.3v-.7zM71.8 243.3v.7h.3v.3h.7v-.3h.4v-.7zM69.5 243.3v.7h.4v.3h.6v-.3h.4v-.7zM67.2 243.3v.7h.4v.3h.7v-.3h.4v-.7z" fill-rule="evenodd"/>
<path d="M81.1 243.4v1.2l-.3-.3v.4l.5 .4 .5-.4v-.4l-.4 .3v-1.2zM82.3 242.5l-.5 .5 .5 .5h.4l-.4-.4h1.2v-.3h-1.2l.4-.3zM80.8 241.2v.5l.3-.4v1.2h.3v-1.2l.4 .4v-.5l-.5-.4zM79 242.8v.3h1.3l-.4 .4h.4l.5-.5-.5-.5h-.4l.4 .3z" fill-rule="evenodd"/>
</g>
<path d="M66.1 247.4l.4 .8h16.9l.4-.8zM65 239v8h20v-8z" fill-rule="evenodd" fill="#fff"/>
<path d="M65 239h20v8h-20zM66.1 247.4h17.7l-.4 .8h-16.9z" fill="none" stroke="#000" stroke-width=".28"/>
<path d="M78.6 240.5h5.2v4.9h-5.2z" fill-rule="evenodd" fill="#fff"/>
<path d="M78.6 240.5h5.2v4.9h-5.2z" fill="none" stroke="#000" stroke-width=".28"/>
<g fill="#000">
<path d="M67.2 241.6v.7h.4v.4h.7v-.4h.4v-.7zM69.5 241.6v.7h.4v.4h.6v-.4h.4v-.7zM71.8 241.6v.7h.3v.4h.7v-.4h.4v-.7zM74 241.6v.7h.4v.4h.7v-.4h.3v-.7zM74 243.3v.7h.4v.3h.7v-.3h.3v-.7zM71.8 243.3v.7h.3v.3h.7v-.3h.4v-.7zM69.5 243.3v.7h.4v.3h.6v-.3h.4v-.7zM67.2 243.3v.7h.4v.3h.7v-.3h.4v-.7z" fill-rule="evenodd"/>
<path d="M81.1 243.4v1.2l-.3-.3v.4l.5 .4 .5-.4v-.4l-.4 .3v-1.2zM82.3 242.5l-.5 .5 .5 .5h.4l-.4-.4h1.2v-.3h-1.2l.4-.3zM80.8 241.2v.5l.3-.4v1.2h.3v-1.2l.4 .4v-.5l-.5-.4zM79 242.8v.3h1.3l-.4 .4h.4l.5-.5-.5-.5h-.4l.4 .3z" fill-rule="evenodd"/>
</g>
<path d="M101.1 245.2l.4 .8h17l.4-.8zM100 239.6v5.2h20v-5.2z" fill-rule="evenodd" fill="#fff"/>
<path d="M100 239.6h20v5.2h-20zM101.1 245.2h17.8l-.4 .8h-17z" fill="none" stroke="#000" stroke-width=".28"/>
<path d="M115.4 240.6h3.5v3.2h-3.5z" fill-rule="evenodd" fill="#fff"/>
<path d="M115.4 240.6h3.5v3.2h-3.5z" fill="none" stroke="#000" stroke-width=".28"/>
<g fill="#000">
<path d="M101.6 242.5v.7h.4v.3h.6v-.3h.4v-.7zM103.8 242.5v.7h.4v.3h.7v-.3h.4v-.7zM106.1 242.5v.7h.4v.3h.6v-.3h.4v-.7zM108.4 242.5v.7h.3v.3h.7v-.3h.4v-.7zM110.6 242.5v.7h.4v.3h.7v-.3h.3v-.7zM110.6 240.9v.6h.4v.4h.7v-.4h.3v-.6zM108.4 240.9v.6h.3v.4h.7v-.4h.4v-.6zM106.1 240.9v.6h.4v.4h.6v-.4h.4v-.6zM103.8 240.9v.6h.4v.4h.7v-.4h.4v-.6zM101.6 240.9v.6h.4v.4h.6v-.4h.4v-.6z" fill-rule="evenodd"/>
<path d="M116 241.1h.3l-.2 .3h.6l.4 .5 .5-.5h.6l-.2-.3h.3l.3 .4-.3 .3h-.3l.2-.2h-.5l-.4 .5 .5 .7h.4l-.2-.2h.3l.3 .3-.3 .4h-.3l.2-.2h-.5l-.6-.8-.5 .8h-.5l.2 .2h-.3l-.3-.4 .3-.3h.3l-.2 .2h.3l.6-.7-.4-.5h-.5l.2 .2h-.3l-.3-.3z" fill-rule="evenodd"/>
</g>
<path d="M101.1 245.2l.4 .8h17l.4-.8zM100 239.6v5.2h20v-5.2z" fill-rule="evenodd" fill="#fff"/>
<path d="M100 239.6h20v5.2h-20zM101.1 245.2h17.8l-.4 .8h-17z" fill="none" stroke="#000" stroke-width=".28"/>
<path d="M115.4 240.6h3.5v3.2h-3.5z" fill-rule="evenodd" fill="#fff"/>
<path d="M115.4 240.6h3.5v3.2h-3.5z" fill="none" stroke="#000" stroke-width=".28"/>
<g fill="#000">
<path d="M101.6 242.5v.7h.4v.3h.6v-.3h.4v-.7zM103.8 242.5v.7h.4v.3h.7v-.3h.4v-.7zM106.1 242.5v.7h.4v.3h.6v-.3h.4v-.7zM108.4 242.5v.7h.3v.3h.7v-.3h.4v-.7zM110.6 242.5v.7h.4v.3h.7v-.3h.3v-.7zM110.6 240.9v.6h.4v.4h.7v-.4h.3v-.6zM108.4 240.9v.6h.3v.4h.7v-.4h.4v-.6zM106.1 240.9v.6h.4v.4h.6v-.4h.4v-.6zM103.8 240.9v.6h.4v.4h.7v-.4h.4v-.6zM101.6 240.9v.6h.4v.4h.6v-.4h.4v-.6z" fill-rule="evenodd"/>
<path d="M116 241.1h.3l-.2 .3h.6l.4 .5 .5-.5h.6l-.2-.3h.3l.3 .4-.3 .3h-.3l.2-.2h-.5l-.4 .5 .5 .7h.4l-.2-.2h.3l.3 .3-.3 .4h-.3l.2-.2h-.5l-.6-.8-.5 .8h-.5l.2 .2h-.3l-.3-.4 .3-.3h.3l-.2 .2h.3l.6-.7-.4-.5h-.5l.2 .2h-.3l-.3-.3z" fill-rule="evenodd"/>
</g>
<path d="M135.9 241.3l.7-.2h11.8a1.2 1.2 0 0 1 1.2 1.2v5.2h-14.2v-5.2z" fill-rule="evenodd" fill="#fff"/>
<path d="M135.9 241.3l.7-.2h11.8a1.2 1.2 0 0 1 1.2 1.2v5.2h-14.2v-5.2z" fill="none" stroke="#000" stroke-width=".28"/>
<path d="M137.6 245.8v3.7h9.8v-3.7zM137.6 234.5v6.6h9.8v-6.6z" fill-rule="evenodd" fill="#fff"/>
<path d="M137.6 234.5h9.8v6.6h-9.8zM137.6 245.8h9.8v3.7h-9.8zM139.6 247.6h6.1" fill="none" stroke="#000" stroke-width=".28"/>
<path d="M146.5 243.8a.62 .62 0 0 0 1.2 0 .62 .62 0 0 0-1.2 0zM144.5 243.8a.65 .65 0 0 0 1.3 0 .65 .65 0 0 0-1.3 0zM142.6 243.8a.65 .65 0 0 0 1.3 0 .65 .65 0 0 0-1.3 0z" fill-rule="evenodd" fill="#fff"/>
<g fill="none" stroke="#000" stroke-width=".28">
<path d="M143.9 243.8h.1M145.8 243.8h.1M147.7 243.8h.1"/>
<circle cx="143.3" cy="243.8" r=".62"/>
<circle cx="145.2" cy="243.8" r=".62"/>
<circle cx="147.1" cy="243.8" r=".62"/>
</g>
<path d="M135.9 241.3l.7-.2h11.8a1.2 1.2 0 0 1 1.2 1.2v5.2h-14.2v-5.2z" fill-rule="evenodd" fill="#fff"/>
<path d="M135.9 241.3l.7-.2h11.8a1.2 1.2 0 0 1 1.2 1.2v5.2h-14.2v-5.2z" fill="none" stroke="#000" stroke-width=".28"/>
<path d="M137.6 245.8v3.7h9.8v-3.7zM137.6 234.5v6.6h9.8v-6.6z" fill-rule="evenodd" fill="#fff"/>
<path d="M137.6 234.5h9.8v6.6h-9.8zM137.6 245.8h9.8v3.7h-9.8zM139.6 247.6h6.1" fill="none" stroke="#000" stroke-width=".28"/>
<path d="M146.5 243.8a.62 .62 0 0 0 1.2 0 .62 .62 0 0 0-1.2 0zM144.5 243.8a.65 .65 0 0 0 1.3 0 .65 .65 0 0 0-1.3 0zM142.6 243.8a.65 .65 0 0 0 1.3 0 .65 .65 0 0 0-1.3 0z" fill-rule="evenodd" fill="#fff"/>
<g fill="none" stroke="#000" stroke-width=".28">
<path d="M143.9 243.8h.1M145.8 243.8h.1M147.7 243.8h.1"/>
<circle cx="143.3" cy="243.8" r=".62"/>
<circle cx="145.2" cy="243.8" r=".62"/>
<circle cx="147.1" cy="243.8" r=".62"/>
</g>
<path d="M71.5 261.2a15 15 0 0 1 7.6 0l.1 .4v13.2l-.1 .4a14.9 14.9 0 0 1-7.6 0l-.2-.4v-13.2z" fill-rule="evenodd" fill="#fff"/>
<path d="M71.5 261.2a15 15 0 0 1 7.6 0l.1 .4v13.2l-.1 .4a14.9 14.9 0 0 1-7.6 0l-.2-.4v-13.2z" fill="none" stroke="#000" stroke-width=".28"/>
<path d="M71.9 262.8h6.7v11h-6.7z" fill-rule="evenodd" fill="#fff"/>
<path d="M71.9 262.8h6.7v11h-6.7zM74.3 261.9h2" fill="none" stroke="#000" stroke-width=".28"/>
<path d="M74 274.7a.3 .3 0 0 0 .6 0 .3 .3 0 0 0-.6 0zM75 274.7a.27 .27 0 0 0 .5 0 .27 .27 0 0 0-.5 0zM76 274.7a.27 .27 0 0 0 .5 0 .27 .27 0 0 0-.5 0z" fill-rule="evenodd" fill="#000"/>
<path d="M71.5 261.2a15 15 0 0 1 7.6 0l.1 .4v13.2l-.1 .4a14.9 14.9 0 0 1-7.6 0l-.2-.4v-13.2z" fill-rule="evenodd" fill="#fff"/>
<path d="M71.5 261.2a15 15 0 0 1 7.6 0l.1 .4v13.2l-.1 .4a14.9 14.9 0 0 1-7.6 0l-.2-.4v-13.2z" fill="none" stroke="#000" stroke-width=".28"/>
<path d="M71.9 262.8h6.7v11h-6.7z" fill-rule="evenodd" fill="#fff"/>
<path d="M229.2 242h65M229.2 247h65M229.2 252h65M369.2 257v15M374.2 257v15M71.9 262.8h6.7v11h-6.7zM74.3 261.9h2M229.2 267h65M229.2 272h65M229.2 277h65M229.2 282h65M229.2 287h65" fill="none" stroke="#000" stroke-width=".28"/>
<path d="M74 274.7a.3 .3 0 0 0 .6 0 .3 .3 0 0 0-.6 0zM75 274.7a.27 .27 0 0 0 .5 0 .27 .27 0 0 0-.5 0zM76 274.7a.27 .27 0 0 0 .5 0 .27 .27 0 0 0-.5 0z" fill-rule="evenodd" fill="#000"/>
<g fill="none" stroke="#000" stroke-width="1" stroke-linecap="butt">
<path d="M236.2 237v25M246.2 237v55M269.2 237v55M284.2 237v55M294.2 237v55M229.2 257h65M294.2 252h120M364.2 252v40M364.2 257h50M379.2 252v20M396.2 252v20M229.2 262h65"/>
<path d="M294.2 277h120M364.2 272h50M384.2 272v5"/>
</g>
<path d="M414.2 237h-185v55" fill="none" stroke="#000" stroke-width="1"/>
<path d="M406.2 127h-376.2M30 217v-90M406.2 217h-376.2M410.6 217v-90" fill="none" stroke="#000" stroke-width=".53" stroke-dasharray="10.1 2.6 3.7 2.6"/>
<path d="M225 157v15" fill="none" stroke="#000" stroke-width=".35"/>
<path d="M228.8 143.8v1.6h2.1v7.7h-2.1v1.3h.8l.7 .9h3.4v-11.5zM219.4 145.4v7.7h11.5v-7.7zM220.6 154.4l-1.9 2.4h12.8l-1.9-2.4zM224.1 153.1v1.3h2v-1.3z" fill-rule="evenodd" fill="#fff"/>
<path d="M219.4 145.4h11.5v7.7h-11.5zM220.6 154.4h9l1.9 2.4h-12.8zM224.1 153.1h2v1.3h-2zM228.8 143.8h4.9v11.5h-3.4l-.7-.9h-.8v-1.3h2.1v-7.7h-2.1z" fill="none" stroke="#000" stroke-width=".28"/>
<path d="M220.2 146.2h10v6.2h-10z" fill-rule="evenodd" fill="#fff"/>
<path d="M220.2 146.2h10v6.2h-10z" fill="none" stroke="#000" stroke-width=".28"/>
<path d="M231.7 144.7v.4h1.1v-.4zM231.7 145.4v.4h1.1v-.4zM228.6 155.4l.4 .3h.6l-.4-.3zM228.1 154.7l.3 .4h.6l-.4-.4zM227.8 155.4l.2 .3h.6l-.3-.3zM227.3 154.7l.3 .4h.5l-.3-.4zM226.9 155.4l.2 .3h.6l-.2-.3zM226.6 154.7l.2 .4h.5l-.2-.4zM226 155.4l.1 .3h.6l-.1-.3zM225.8 154.7l.1 .4h.6l-.2-.4zM225.1 155.4l.1 .3h.6l-.1-.3zM225.1 154.8v.3h.5v-.3zM224.3 154.8v.3h.5v-.3zM224.2 155.4v.3h.6v-.3zM223.5 154.8l-.1 .3h.6v-.3zM223.4 155.4l-.1 .3h.6v-.3zM223 155.9l-.1 .4h4.3l-.1-.4zM222.7 154.8l-.1 .3h.5l.1-.3zM222.5 155.4l-.2 .3h.6l.2-.3zM222 154.8l-.2 .3h.5l.2-.3zM221.6 155.4l-.2 .3h.6l.2-.3zM221.2 154.8l-.3 .3h.6l.2-.3zM220.7 155.4l-.3 .3h.7l.2-.3z" fill-rule="evenodd" fill="#000"/>
<g font-size="10.6">
<text x="242.1" y="53">. . .</text>
<text x="56.8" y="102.3">. . .</text>
<text x="317.7" y="152.3">. . .</text>
<text x="55.2" y="200.2">. . .</text>
</g>
<text font-size="7" x="320.4" y="247">ГУИР.400201.201 C2</text>
<text font-size="6.4" x="85.7" y="10.6" transform="rotate(-180 85.7 10.6)">ГУИР.400201.201 С2</text>
<g font-size="5">
<text x="295.7" y="263.6">Локальная компьютерная сеть.</text>
<text x="299.8" y="268.6">Схема СКС функциональная</text>
<text x="370" y="286">ЭВМ, гр. 150502</text>
</g>
<g font-size="3.5">
<text x="34.8" y="34">Этаж 1</text>
<text x="34.7" y="133.1">Этаж 0</text>
<text x="29.5" y="226.5">Условные графические обозначения:</text>
<text x="28.9" y="231.6">Устройства:</text>
<text x="169.6" y="231.9">Соединения:</text>
<text x="170.5" y="244.4">Шина</text>
<text x="367.6" y="255.6">Лит.</text>
<text x="382.6" y="255.6">Масса</text>
<text x="397.1" y="255.6">Масштаб</text>
<text x="170.1" y="258.5">Витая пара</text>
<text x="229.9" y="260.6">Изм.</text>
<text x="236.7" y="260.6">Лист</text>
<text x="250" y="260.6">№ докум.</text>
<text x="272.1" y="260.6">Подп.</text>
<text x="285" y="260.6">Дата</text>
<text x="229.9" y="265.9">Разраб.</text>
<text x="246.9" y="265.9">Альхимович</text>
<text x="370.3" y="265.9">У</text>
<text x="169.7" y="273.1">Беспроводное соединение</text>
<text x="229.9" y="270.9">Пров.</text>
<text x="246.9" y="270.9">Глецевич</text>
<text x="369.6" y="275.8">Лист</text>
<text x="388.7" y="275.8">Листов</text>
<text x="409.1" y="275.8">1</text>
</g>
<g font-size="3.2">
<text x="27.6" y="257.1">Рабочая станция</text>
<text x="62" y="254.9">Маршрутизатор</text>
<text x="100.3" y="253">Коммутатор</text>
<text x="136.1" y="256.1">Принтер</text>
<text x="27.4" y="281.2">Smart-телевизор</text>
<text x="65.2" y="281.1">Беспроводное</text>
<text x="99" y="281.1">Беспроводная</text>
<text x="66.4" y="284.9">устройство</text>
<text x="98.5" y="284.9">точка доступа</text>
<text x="137.7" y="283">Интернет</text>
</g>
<g font-size="2.8">
<text x="198.3" y="40.3">MultiOffice P440D8S</text>
<text x="248.6" y="40.3">MultiOffice P440D8S</text>
<text x="206.7" y="43.6">12IM24</text>
<text x="257" y="43.6">12IM24</text>
<text x="244.4" y="49">10 шт.</text>
<text x="48.9" y="56.9">TQm1402</text>
<text x="130.8" y="64.3">CentreCOM FS710/16</text>
<text x="217.7" y="62">Gi/1</text>
<text x="228.9" y="62">PC1-01</text>
<text x="267.7" y="62">Gi/1</text>
<text x="279.1" y="62">PC1-10</text>
<text x="69.9" y="70.5">Fa/1</text>
<text x="90.6" y="68.8">Fa/2</text>
<text x="227" y="69.8">Fa/5</text>
<text x="276.6" y="68.8">Fa/11</text>
<text x="102" y="77">Fa/1</text>
<text x="177.2" y="77">Fa/3</text>
<text x="307.2" y="77">Fa/4</text>
<text x="55.1" y="81.1">AP1</text>
<text x="159.7" y="80.3">S1</text>
<text x="186" y="83.8">Fa/1</text>
<text x="280.5" y="82.1">BBK55LEX-8287/UTS</text>
<text x="153.5" y="87">Pantum P2500NW</text>
<text x="293" y="85.5">2C</text>
<text x="317" y="84.6">Fa/1</text>
<text x="191.8" y="107">P1</text>
<text x="322.4" y="103.8">TV1</text>
<text x="200.4" y="142">Pentium G2030</text>
<text x="277.1" y="140.3">MultiOffice P440D8S</text>
<text x="285.5" y="143.7">12IM24</text>
<text x="317.2" y="140.3">MultiOffice P440D8S</text>
<text x="325.5" y="143.7">12IM24</text>
<text x="321.2" y="148.9">9 шт.</text>
<text x="49.9" y="157">TQm1402</text>
<text x="217.2" y="162">Gi/1</text>
<text x="228.6" y="162">PC0-01</text>
<text x="297.2" y="162">Gi/1</text>
<text x="308.6" y="162">PC0-02</text>
<text x="337.7" y="162">Gi/1</text>
<text x="353.2" y="162">PC0-10</text>
<text x="171.2" y="164.6">CentreCOM FS710/16</text>
<text x="67.4" y="171">Fa/1</text>
<text x="90.7" y="168.8">Fa/3</text>
<text x="102" y="168.8">Fa/2</text>
<text x="227" y="168.8">Fa/5</text>
<text x="307" y="168.8">Fa/6</text>
<text x="346.6" y="168.8">Fa/11</text>
<text x="50.1" y="178.8">AP0</text>
<text x="142.4" y="177">Fa/1</text>
<text x="257" y="177">Fa/4</text>
<text x="199.7" y="180.3">S0</text>
<text x="267" y="185">Fa/1</text>
<text x="233.6" y="187">Pantum P2500NW</text>
<text x="124.2" y="192.5">AR1050V</text>
<text x="142" y="193.8">Fa/1</text>
<text x="152.2" y="198.8">Gi/1</text>
<text x="273.1" y="207">P0</text>
<text x="149.2" y="211.3">R1</text>
</g>
</svg>
